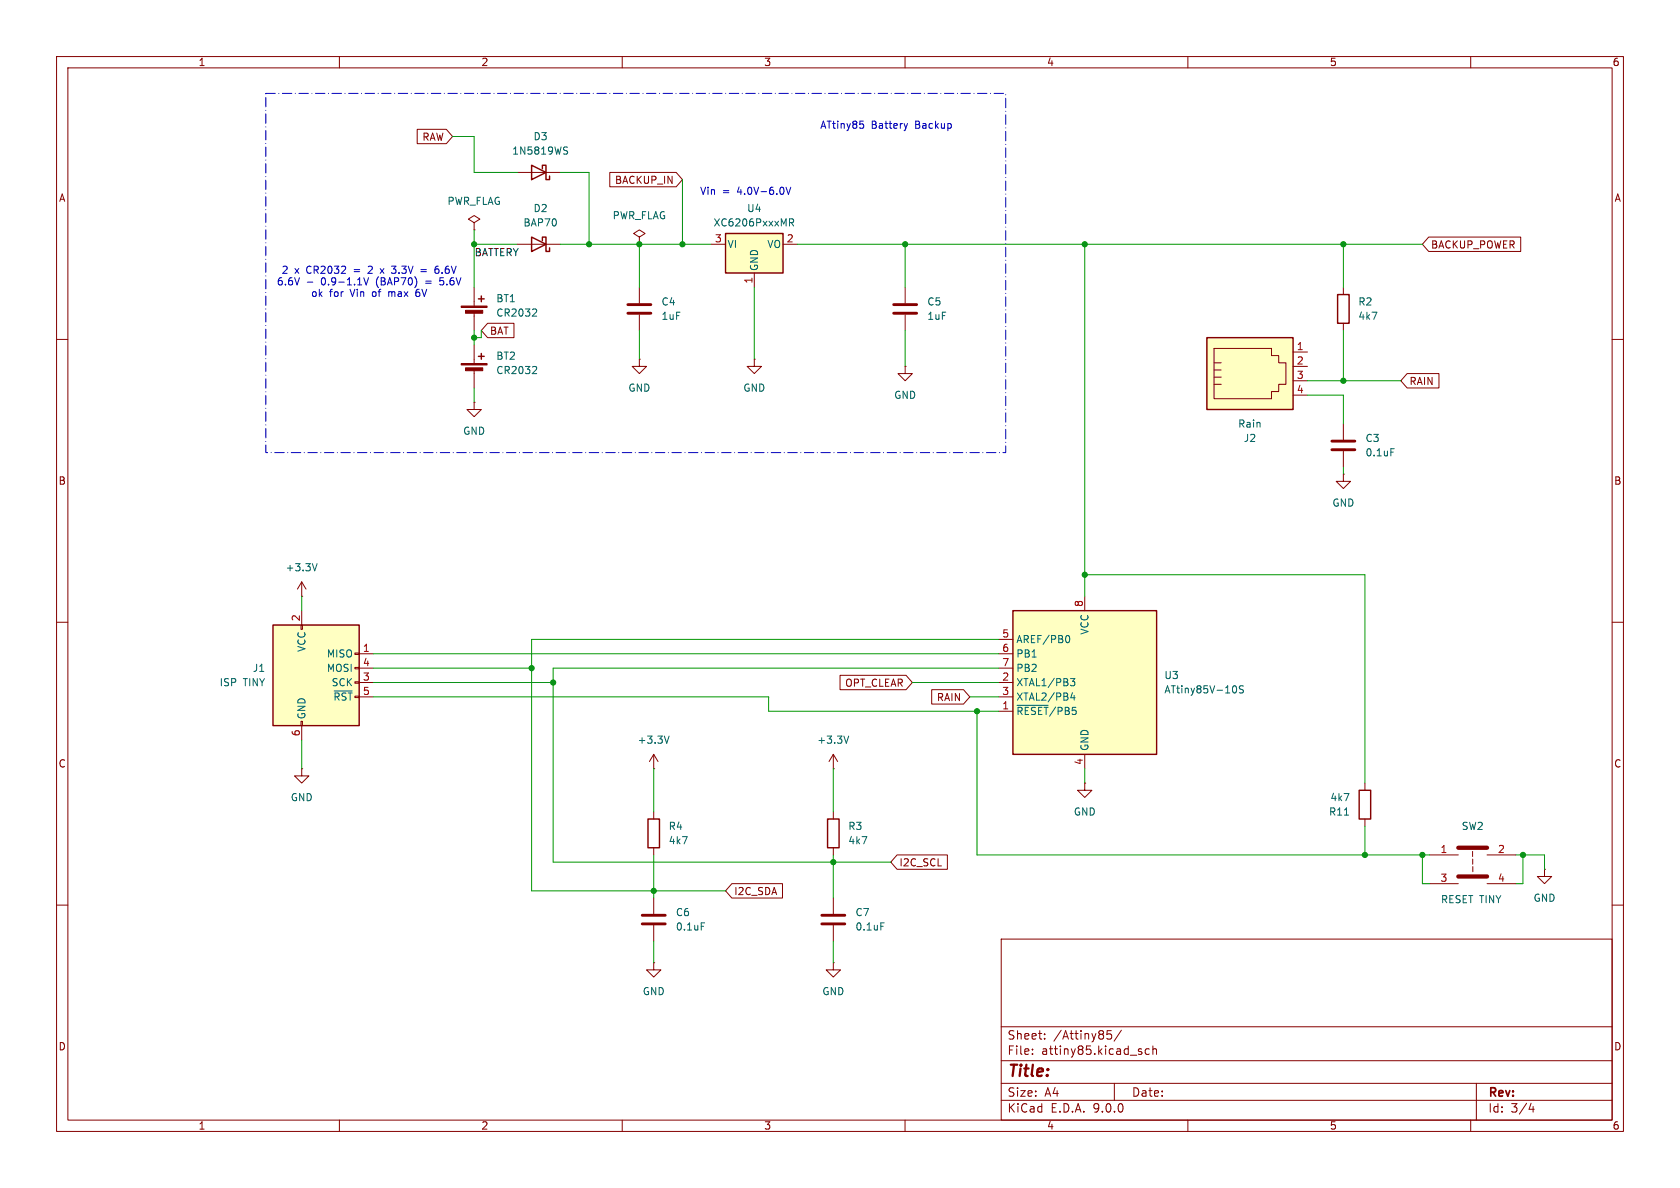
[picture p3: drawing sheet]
<svg xmlns="http://www.w3.org/2000/svg" width="297mm" height="210mm" viewBox="0 0 297 210" stroke-linecap="round" stroke-linejoin="round" font-family="sans-serif">
<g fill="none" stroke="#840000" stroke-width=".18">
<path d="M10 10h277v190h-277zM12 12h273v186h-273zM60 10v2M110 10v2M160 10v2M210 10v2M260 10v2M91.4 30.5h7.7M91.4 43.2h7.7M113 41.9l1-.6-1-.7-1 .7 1 .6v1.3M113 43.2h.1M160 50.8v2.8"/>
<path d="M160 55.6v2.8M10 60h2M83.8 61v3.3M83.8 65.3v3.3M113 63.5v1.3h1.3l-1.3 1.2-1.2-1.2h1.2M113 63.5h.1M133.3 63.5v1.3h1.3l-1.3 1.2-1.2-1.2h1.2M133.3 63.5h.1M237.5 74.9v2.8M237.5 79.8v2.8M285 60h2M10 110h2"/>
<path d="M285 110h2M191.8 138.4v1.3h1.2l-1.2 1.3-1.3-1.3h1.3M191.8 138.4h.1M147.3 158.8v2.7M252.7 151.1h5.1M252.7 156.2h5.1M260.3 150.5v.9M260.4 151.9v.9M260.4 153.2v.9M262.9 151.1h5.1M262.9 156.2h5.1M273 153.7v1.2h1.3l-1.3 1.3-1.2-1.3h1.2"/>
<path d="M273 153.7h.1M10 160h2M147.3 170.2v1.3h1.3l-1.3 1.2-1.3-1.2h1.3M147.3 170.2h.1M147.3 163.6v2.8M177 166h108v32h-108zM285 160h2M60 198v2M110 198v2M160 198v2M177 194.5h108M177 191.5h108"/>
<path d="M177 187.5h108M177 181.5h108M182.5 186.3v.1M182.5 185.5v.1M184.7 183.6v.1M184.7 182.8v.1M196.5 182.2h-.8v.7l.2-.1h.5l.1 .3v.5l-.3 .1-.5-.1M197 191.5v3M198.2 182.1l-1.2 2M201.8 186v.3M203.2 185.5l-.5-.1-.2 .3v.4l.1 .2h.6M203.8 185.5l.2-.1 .4 .1 .1 .9"/>
<path d="M203.8 184.9v1.5M210 198v2M260 198v2M261 191.5v6.5M270.7 195l-.4 1.1h.9M271 195.6v1"/>
</g>
<path d="M158 53.8h4.1M158 55.4h4.1M235.5 78h4M235.5 79.5h4M145.3 161.8h4.1M145.3 163.3h4.1" fill="none" stroke="#840000" stroke-width=".51"/>
<path d="M99.9 26.6l.3 .1 .1 .3-.2 .2h-.3M99.9 26h.4M94.6 64.8l.3 .2-.1 .3-.7 .7h.8M245.9 79.3h.6M155.7 163.1h.6" fill="none" stroke="#006464" stroke-width=".18"/>
<g fill="#840000" stroke="#840000" stroke-width=".18">
<path d="M81.5 64.3h4.6v.2h-4.6z"/>
<path d="M82.3 65h3v.5h-3z"/>
</g>
<path d="M94 29.2l2.5 1.3-2.5 1.3zM95.9 29.8v-.6h.6v2.6h.7v-.7M94 41.9l2.5 1.3-2.5 1.3zM95.9 42.5v-.6h.6v2.6h.7v-.7M84.6 63h1M85.1 62.5v1" fill="none" stroke="#840000" stroke-width=".25"/>
<path d="M257.8 149.9h5.1M257.8 154.9h5.1" fill="none" stroke="#840000" stroke-width=".76"/>
<path d="M128.3 41.3h10.1v7h-10.1z" fill="#ffffc2"/>
<path d="M84.6 52.8h1M85.1 52.3v1M128.3 41.3h10.1v7h-10.1z" fill="none" stroke="#840000" stroke-width=".25"/>
<path d="M83.8 50.8v3.3M83.8 55.1v3.3M125.7 43.2h2.6M133.3 48.3v2.5M138.4 43.2h2.6M160 64.8v1.2h1.3l-1.3 1.3-1.3-1.3h1.3M160 64.8h.1M115.6 158.8v2.7M115.6 163.6v2.8" fill="none" stroke="#840000" stroke-width=".18"/>
<path d="M139.6 39.3h.6l.1-.2-.1-.3-.6-.1v1.2M139.9 39.3l.4 .6M94.6 54.6l.3 .3-.1 .3-.7 .7h.8M124 163.1h.6" fill="none" stroke="#006464" stroke-width=".18"/>
<g fill="#840000" stroke="#840000" stroke-width=".18">
<path d="M81.5 54.1h4.6v.3h-4.6z"/>
<path d="M82.3 54.9h3v.5h-3z"/>
</g>
<path d="M113.5 161.8h4.1M113.5 163.3h4.1" fill="none" stroke="#840000" stroke-width=".51"/>
<path d="M179.1 108h25.4v25.4h-25.4z" fill="#ffffc2"/>
<path d="M179.1 108h25.4v25.4h-25.4zM114.6 144.8h2v5.1h-2z" fill="none" stroke="#840000" stroke-width=".25"/>
<g fill="none" stroke="#840000" stroke-width=".18">
<path d="M176.5 113h2.6M176.5 115.6h2.6M176.5 118.1h2.6M191.8 105.4v2.6M115.6 135.9h.1M115.6 133.4l-.8 1.2M115.6 133.4l.7 1.2M115.6 133.4v2.5M176.5 120.7h2.6M176.5 123.2h2.6M176.5 125.7h2.6M191.8 133.4v2.5"/>
<path d="M115.6 143.5v1.3M115.6 149.9v1.2M115.6 170.2v1.3h1.2l-1.2 1.2-1.3-1.2h1.3M115.6 170.2h.1"/>
</g>
<path d="M188.6 112.4l.1-.1a.68 .68 0 0 1 .4 .7 .68 .68 0 0 1-.4 .6l-.1-.1M189.2 120h.8l-.4 .4 .4 .2v.5l-.2 .1h-.5M118.3 130.1l-.4 1.3M179.8 124.7h5.5M189.6 122.4l-.3 .9h.8M189.9 122.9v.9M218.1 121.3l.1-.1a.68 .68 0 0 1 .4 .7 .68 .68 0 0 1-.4 .6l-.1-.1M219.8 121.3l-.5-.1-.1 .2v.3l.5 .3 .1 .3-.2 .2-.5-.1" fill="none" stroke="#006464" stroke-width=".18"/>
<path d="M213.4 59.7h15.2v12.7h-15.2z" fill="#ffffc2"/>
<g fill="none" stroke="#840000" stroke-width=".18">
<path d="M83.8 39.4l1-.7-1-.6-1 .6 1 .7v1.2M83.8 40.6h.1M113 50.8v2.8M113 55.6v2.8M214.6 67.9h1.3M214.6 66.7h1.3M214.6 65.4h1.3M214.6 64.1h1.3M214.6 61.6h10.2v1.3h1.3v1.2h1.2v3.8h-1.2v1.3h-1.3v1.3h-10.2zM228.6 69.9h2.5M228.6 67.3h2.5M228.6 64.8h2.5"/>
<path d="M228.6 62.2h2.5M237.5 83.8v1.3h1.3l-1.3 1.3-1.3-1.3h1.3M237.5 83.8h.1M147.3 135.9h.1M147.3 133.4v2.5M147.3 133.4l-.7 1.2M147.3 133.4l.8 1.2M147.3 143.5v1.3M147.3 149.9v1.2"/>
</g>
<path d="M213.4 59.7h15.2v12.7h-15.2zM146.3 144.8h2v5.1h-2z" fill="none" stroke="#840000" stroke-width=".25"/>
<path d="M111 53.8h4.1M111 55.4h4.1" fill="none" stroke="#840000" stroke-width=".51"/>
<path d="M150 130.1l-.4 1.3" fill="none" stroke="#006464" stroke-width=".18"/>
<path d="M48.3 110.5h15.2v17.8h-15.2z" fill="#ffffc2"/>
<g fill="none" stroke="#840000" stroke-width=".18">
<path d="M73.8 22.9h5.1l1.1 1.2-1.1 1.3h-5.1zM107.8 30.5h11.7l1.1 1.3-1.1 1.2h-11.7zM86.2 57.1h4.7v2.6h-4.7l-1.1-1.3zM237.5 50.8v1.3M237.5 57.2v1.2M252.6 41.9h16.2v2.6h-16.2l-1.1-1.3zM83.8 71.1v1.3h1.3l-1.3 1.3-1.3-1.3h1.3M83.8 71.1h.1M248.8 66h5.6v2.6h-5.6l-1.2-1.3zM53.2 110.5h.3v.8h-.3zM53.3 105.4h.1M53.3 102.9v2.5"/>
<path d="M53.3 108v2.5M53.3 102.9l-.7 1.2M53.3 102.9l.8 1.2M62.7 115.4h.8v.3h-.8zM62.7 118h.8v.2h-.8zM63.5 115.6h2.5M63.5 118.1h2.5M148.5 119.4h11.7l1.1 1.3-1.1 1.2h-11.7zM53.2 127.5h.3v.8h-.3zM53.3 135.9v1.3h1.3l-1.3 1.2-1.2-1.2h1.2M53.3 135.9h.1M53.3 128.3v2.5"/>
<path d="M62.7 120.5h.8v.3h-.8zM63.5 120.7h2.5M63.5 123.2h2.5M164.7 121.9h5.6l1.1 1.3-1.1 1.3h-5.6zM241.3 138.4v1.3M129.4 156.2h8.9v2.6h-8.9l-1.1-1.3zM158.6 151.1h8.9v2.6h-8.9l-1.1-1.3zM241.3 144.8v1.3"/>
</g>
<path d="M236.5 52.1h2v5.1h-2zM48.3 110.5h15.2v17.8h-15.2zM240.3 139.7h2v5.1h-2z" fill="none" stroke="#840000" stroke-width=".25"/>
<path d="M56.1 99.6l-.5 1.3M59.1 122.1h3.2M237.7 144.1h.7" fill="none" stroke="#006464" stroke-width=".18"/>
<g fill="none" stroke="#009600" stroke-width=".18">
<path d="M80 24.1h3.8v6.4h7.6M99.1 30.5h5v12.7M120.6 31.8v11.4M83.8 43.2h7.6M83.8 40.6v10.2M83.8 58.4v2.6M85.1 58.4v1.3h-1.3M99.1 43.2h26.6M113 43.2v7.6M113 58.4v5.1M133.3 50.8v12.7M141 43.2h110.5"/>
<path d="M160 43.2v7.6M160 58.4v6.4M191.8 43.2v62.2M237.5 43.2v7.6M237.5 58.4v8.9M83.8 68.6v2.5M231.1 69.9h6.4v5M231.1 67.3h16.5M237.5 82.6v1.2M53.3 105.4v2.6M66 115.6h110.5M66 118.1h28"/>
<path d="M176.5 118.1h-78.7v34.3h59.7M176.5 113h-82.5v44.5h34.3M191.8 101.6h49.5v36.8M53.3 130.8v5.1M66 123.2h69.9v2.5h40.6M66 120.7h31.8M115.6 135.9v7.6M147.3 135.9v7.6M161.3 120.7h15.2M171.4 123.2h5.1M172.7 125.7v25.4h80M191.8 135.9v2.5"/>
<path d="M115.6 151.1v7.7M147.3 151.1v7.7M241.3 146.1v5M251.5 151.1v5.1h1.2M268 151.1h5v2.6M269.2 151.1v5.1h-1.2M115.6 166.4v3.8M147.3 166.4v3.8"/>
</g>
<g fill="none" stroke="#0000c2" stroke-width=".18">
<path d="M139 33.1l.4 1.3 .4-1.3M152 21.4h.6M152.2 21.9h.3l.2 .2-.1 .5-.4 .1M160.4 21.8l-.3 .9M54.3 49.9h1M64.3 49.1l.4 1.3 .5-1.3M67.2 47.5l.7 .8M67.9 47.5l-.7 .8M69.2 47.1h.8l-.4 .4h.2M69.4 48.3h.4M73.6 51.4l-.1 .8 .1 .2M73.6 51.7l-.1 .2"/>
<path d="M74.4 47.7h1M74.4 48h1M77 47.6l.4-.1 .2 .3-.1 .5h-.5M77.5 47.1h-.4l-.2 .3M77.7 50.2l.2 .2M77.8 49.1l-.1 .6 .2-.1"/>
</g>
<path d="M47 16.5h130.8v63.5h-130.8z" fill="none" stroke="#0000c2" stroke-width=".18" stroke-dasharray="1.7 .6 0 .6"/>
<g fill="#009600" stroke="#009600" stroke-width=".18">
<circle cx="120.6" cy="43.2" r=".46"/>
<circle cx="83.8" cy="59.7" r=".46"/>
<circle cx="104.1" cy="43.2" r=".46"/>
<circle cx="83.8" cy="43.2" r=".46"/>
<circle cx="113" cy="43.2" r=".46"/>
<circle cx="251.5" cy="151.1" r=".46"/>
<circle cx="237.5" cy="67.3" r=".46"/>
<circle cx="269.2" cy="151.1" r=".46"/>
<circle cx="237.5" cy="43.2" r=".46"/>
<circle cx="147.3" cy="152.4" r=".46"/>
<circle cx="160" cy="43.2" r=".46"/>
<circle cx="191.8" cy="43.2" r=".46"/>
<circle cx="191.8" cy="101.6" r=".46"/>
<circle cx="241.3" cy="151.1" r=".46"/>
<circle cx="115.6" cy="157.5" r=".46"/>
<circle cx="94" cy="118.1" r=".46"/>
<circle cx="97.8" cy="120.7" r=".46"/>
<circle cx="172.7" cy="125.7" r=".46"/>
</g>
<text font-size="2.8" fill="#840000" x="178" y="190.9">Title:</text>
<g font-size="2.1" fill="#840000">
<text x="178" y="184">Sheet:</text>
<text x="186.2" y="184">/Attiny85/</text>
<text x="178" y="186.7">File:</text>
<text x="184.1" y="186.7">attiny85.kicad_sch</text>
<text x="178" y="196.9">KiCad</text>
<text x="178" y="194.1">Size:</text>
<text x="184.7" y="194.1">A4</text>
<text x="185.7" y="196.9">E.D.A.</text>
<text x="193.3" y="196.9">9.0.0</text>
<text x="200" y="194.1">Date:</text>
<text x="263" y="194.3">Rev:</text>
<text x="263" y="196.9">Id:</text>
<text x="267.1" y="196.9">3/4</text>
</g>
<g font-size="1.8" fill="#840000">
<text x="35" y="11.9">1</text>
<text x="85" y="11.9">2</text>
<text x="135" y="11.9">3</text>
<text x="185" y="11.9">4</text>
<text x="235" y="11.9">5</text>
<text x="285" y="11.9">6</text>
<text x="74.6" y="25.1">RAW</text>
<text x="10.3" y="35.9">A</text>
<text x="108.6" y="32.7">BACKUP_IN</text>
<text x="285.3" y="35.9">A</text>
<text x="252.9" y="44.1">BACKUP_POWER</text>
<text x="86.5" y="59.4">BAT</text>
<text x="249.1" y="68.3">RAIN</text>
<text x="10.3" y="85.9">B</text>
<text x="285.3" y="85.9">B</text>
<text x="149.3" y="121.6">OPT_CLEAR</text>
<text x="165.5" y="124.1">RAIN</text>
<text x="10.3" y="135.9">C</text>
<text x="285.3" y="135.9">C</text>
<text x="158.9" y="153.4">I2C_SCL</text>
<text x="129.7" y="158.4">I2C_SDA</text>
<text x="10.3" y="185.9">D</text>
<text x="285.3" y="185.9">D</text>
<text x="35" y="199.9">1</text>
<text x="85" y="199.9">2</text>
<text x="135" y="199.9">3</text>
<text x="185" y="199.9">4</text>
<text x="235" y="199.9">5</text>
<text x="285" y="199.9">6</text>
</g>
<g font-size="1.8" fill="#0000c2">
<text x="144.9" y="23">ATtiny85</text>
<text x="154" y="23">Battery</text>
<text x="161.9" y="23">Backup</text>
<text x="123.7" y="34.6">Vin</text>
<text x="127.7" y="34.6">=</text>
<text x="130.4" y="34.6">4.0V-6.0V</text>
<text x="48.8" y="50.7">6.6V</text>
<text x="49.7" y="48.6">2</text>
<text x="52.1" y="48.6">x</text>
<text x="54.3" y="48.6">CR2032</text>
<text x="54.9" y="52.7">ok</text>
<text x="56.9" y="50.7">0.9-1.1V</text>
<text x="58.2" y="52.7">for</text>
<text x="62.1" y="52.7">Vin</text>
<text x="62.8" y="48.6">=</text>
<text x="65.6" y="48.6">2</text>
<text x="66.1" y="52.7">of</text>
<text x="66.8" y="50.7">(BAP70)</text>
<text x="67.9" y="48.6">x</text>
<text x="69.1" y="52.7">max</text>
<text x="70.1" y="48.6">3.3V</text>
<text x="74.2" y="52.7">6V</text>
<text x="75.4" y="48.6">=</text>
<text x="75.7" y="50.7">=</text>
<text x="78.2" y="48.6">6.6V</text>
<text x="78.4" y="50.7">5.6V</text>
</g>
<g font-size="1.8" fill="#006464">
<text x="90.4" y="27.5">1N5819WS</text>
<text x="94.2" y="25">D3</text>
<text x="79" y="36.4">PWR_FLAG</text>
<text x="92.4" y="40.2">BAP70</text>
<text x="94.2" y="37.7">D2</text>
<text x="108.2" y="39">PWR_FLAG</text>
<text x="126.1" y="40.2">XC6206PxxxMR</text>
<text x="132" y="37.7">U4</text>
<text x="128.5" y="44">VI</text>
<text x="135.6" y="44">VO</text>
<text x="87.6" y="53.6">BT1</text>
<text x="134.2" y="48" transform="rotate(-90 134.2 48)">GND</text>
<text x="87.6" y="56.2">CR2032</text>
<text x="116.8" y="54.2">C4</text>
<text x="116.8" y="56.7">1uF</text>
<text x="163.8" y="54.2">C5</text>
<text x="163.8" y="56.7">1uF</text>
<text x="240" y="54.2">R2</text>
<text x="240" y="56.7">4k7</text>
<text x="87.6" y="63.8">BT2</text>
<text x="87.6" y="66.3">CR2032</text>
<text x="111" y="69.4">GND</text>
<text x="131.3" y="69.4">GND</text>
<text x="158" y="70.7">GND</text>
<text x="81.8" y="77.1">GND</text>
<text x="218.8" y="75.8">Rain</text>
<text x="219.8" y="78.3">J2</text>
<text x="241.3" y="78.3">C3</text>
<text x="241.3" y="80.9">0.1uF</text>
<text x="235.5" y="89.8">GND</text>
<text x="50.4" y="101.2">+3.3V</text>
<text x="179.6" y="113.9">AREF/PB0</text>
<text x="192.6" y="112.3" transform="rotate(-90 192.6 112.3)">VCC</text>
<text x="44.6" y="119">J1</text>
<text x="54.2" y="115.3" transform="rotate(-90 54.2 115.3)">VCC</text>
<text x="57.7" y="116.4">MISO</text>
<text x="57.7" y="119">MOSI</text>
<text x="179.6" y="116.4">PB1</text>
<text x="179.6" y="119">PB2</text>
<text x="38.7" y="121.5">ISP</text>
<text x="43" y="121.5">TINY</text>
<text x="58.5" y="121.5">SCK</text>
<text x="58.8" y="124.1">~{RST}</text>
<text x="179.6" y="121.5">XTAL1/PB3</text>
<text x="179.6" y="124.1">XTAL2/PB4</text>
<text x="205.7" y="120.2">U3</text>
<text x="205.7" y="122.8">ATtiny85V-10S</text>
<text x="54.2" y="127.3" transform="rotate(-90 54.2 127.3)">GND</text>
<text x="112.6" y="131.7">+3.3V</text>
<text x="144.4" y="131.7">+3.3V</text>
<text x="179.6" y="126.6">~{RESET}/PB5</text>
<text x="192.6" y="132.8" transform="rotate(-90 192.6 132.8)">GND</text>
<text x="51.3" y="141.8">GND</text>
<text x="235.1" y="141.8">4k7</text>
<text x="118.1" y="146.9">R4</text>
<text x="118.1" y="149.5">4k7</text>
<text x="149.9" y="146.9">R3</text>
<text x="149.9" y="149.5">4k7</text>
<text x="189.7" y="144.4">GND</text>
<text x="234.9" y="144.4">R11</text>
<text x="258.3" y="146.9">SW2</text>
<text x="254.6" y="159.9">RESET TINY</text>
<text x="271" y="159.6">GND</text>
<text x="119.4" y="162.2">C6</text>
<text x="119.4" y="164.7">0.1uF</text>
<text x="151.1" y="162.2">C7</text>
<text x="151.1" y="164.7">0.1uF</text>
<text x="113.5" y="176.1">GND</text>
<text x="145.3" y="176.1">GND</text>
</g>
<text font-size="1.8" fill="#0f0f0f" x="83.8" y="45.4">BATTERY</text>
<g font-size="1.8" fill="#a90000">
<text x="126.3" y="42.9">3</text>
<text x="139" y="42.9">2</text>
<text x="133.1" y="50.2" transform="rotate(-90 133.1 50.2)">1</text>
<text x="229.2" y="64.5">2</text>
<text x="229.2" y="62">1</text>
<text x="229.2" y="69.6">4</text>
<text x="229.2" y="67.1">3</text>
<text x="191.5" y="107.4" transform="rotate(-90 191.5 107.4)">8</text>
<text x="53.1" y="109.9" transform="rotate(-90 53.1 109.9)">2</text>
<text x="177.1" y="112.8">5</text>
<text x="64.1" y="115.3">1</text>
<text x="64.1" y="117.9">4</text>
<text x="177.1" y="115.3">6</text>
<text x="177.1" y="117.9">7</text>
<text x="64.1" y="120.4">3</text>
<text x="64.1" y="122.9">5</text>
<text x="177.1" y="120.4">2</text>
<text x="177.1" y="122.9">3</text>
<text x="177.1" y="125.5">1</text>
<text x="53.1" y="130.2" transform="rotate(-90 53.1 130.2)">6</text>
<text x="191.5" y="135.3" transform="rotate(-90 191.5 135.3)">4</text>
<text x="254.6" y="150.9">1</text>
<text x="254.6" y="156">3</text>
<text x="264.7" y="150.9">2</text>
<text x="264.7" y="156">4</text>
</g>
</svg>
